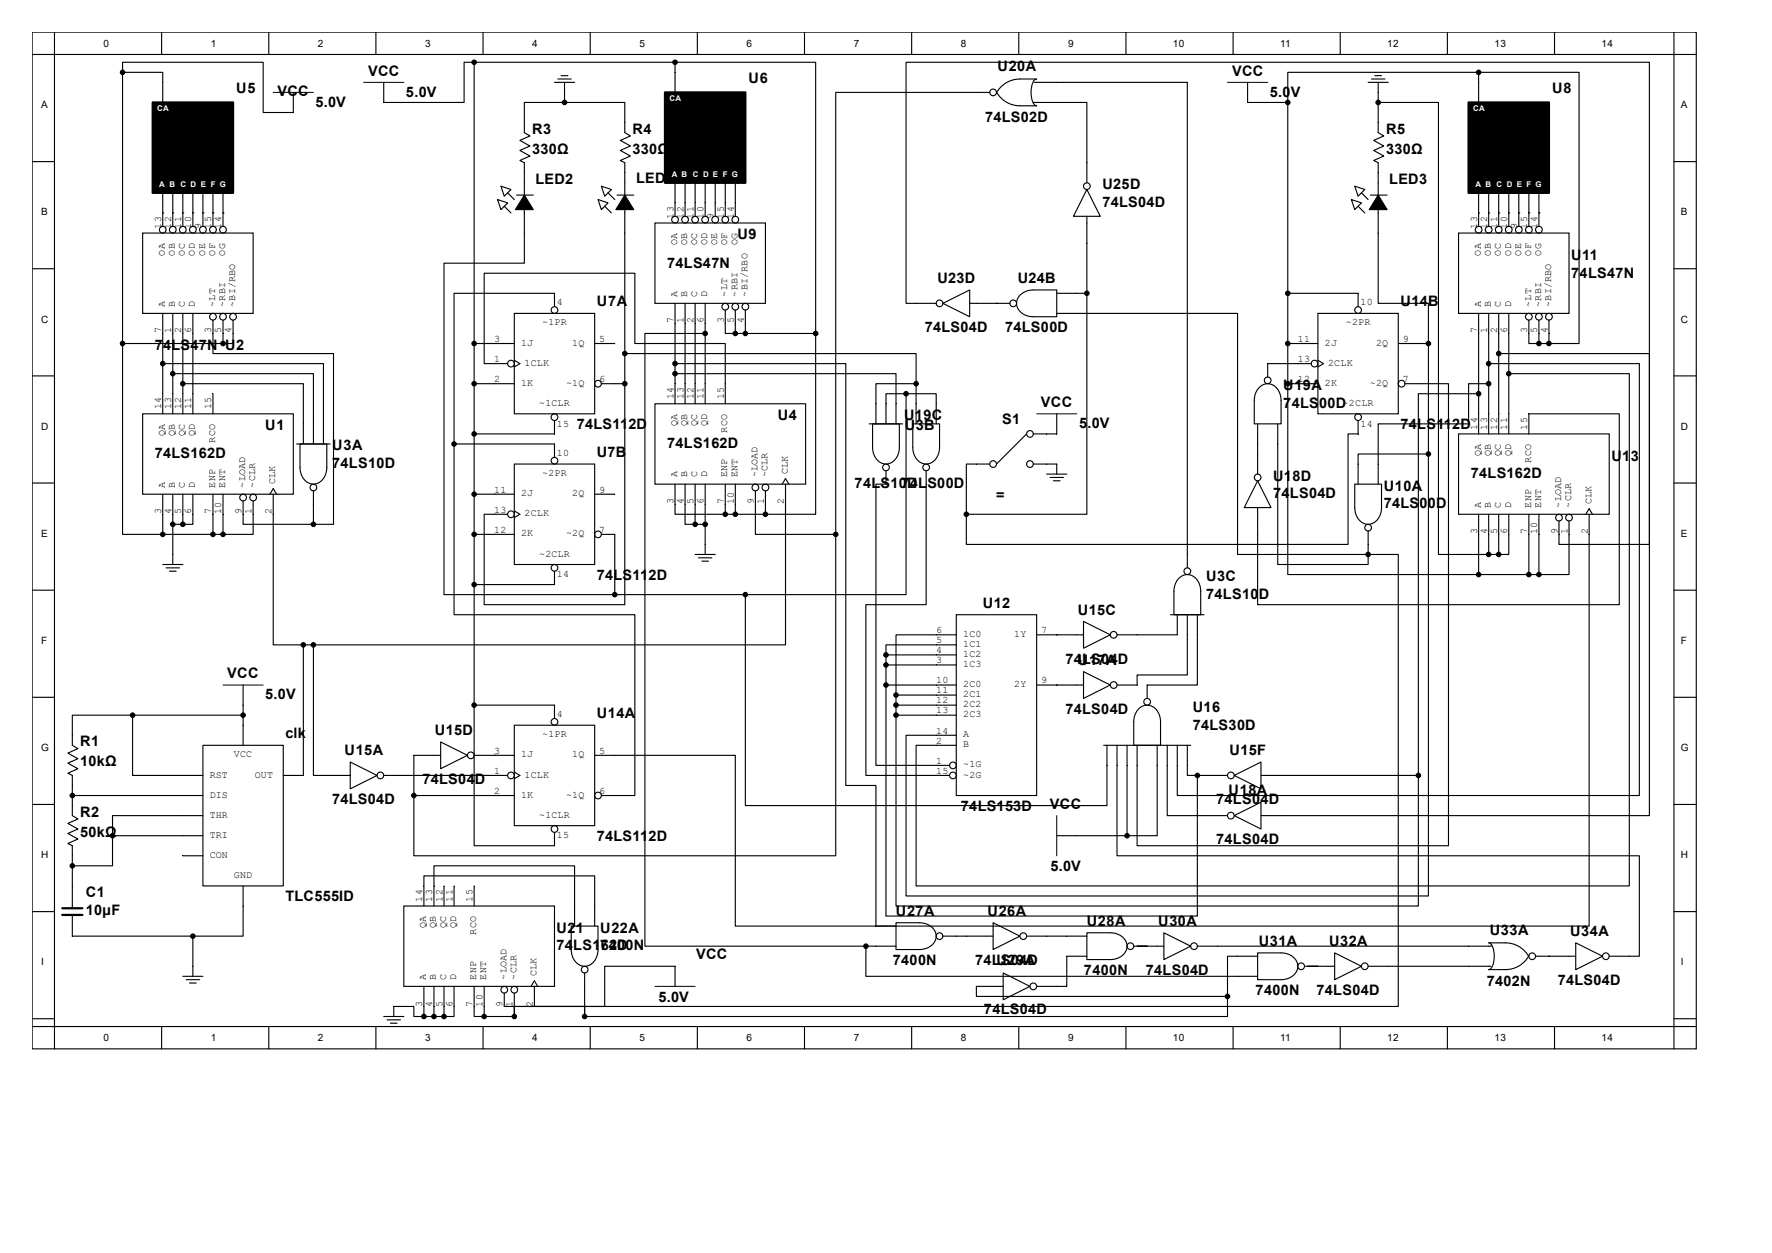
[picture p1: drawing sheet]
<svg xmlns="http://www.w3.org/2000/svg" width="420mm" height="297mm" viewBox="0 0 420 297" stroke-linecap="round" stroke-linejoin="round" font-family="sans-serif">
<g fill="none" stroke="#000" stroke-width=".26">
<path d="M7.6 7.6h394.4v241h-394.4zM7.6 12.9h394.4M12.9 7.6v241M29 17.1v-2.3h33.4v11.9h7.1v-4.8M29 17.1h9.6v7.2M29 17.1v64.3M38.3 7.6v5.3M63.7 7.6v5.3M89.1 7.6v5.3M112.4 14.8h-2.4v9.5h-19.1v-4.8M112.4 14.8v152.3M112.4 14.8h47.6"/>
<path d="M114.5 7.6v5.3M131.4 19.5h4.8M132.2 18.7h3.2M133 17.9h1.6M133.8 19.5v4.8M139.9 7.6v5.3M160 14.8h33.3v64.2M160 14.8v7.1M165.3 7.6v5.3M190.7 7.6v5.3M216.1 7.6v5.3M241.5 7.6v5.3"/>
<path d="M245.2 19.5h36.2v115.1M266.9 7.6v5.3M292.3 7.6v5.3M295.7 19.5v4.8h9.5M317.7 7.6v5.3M324.3 19.5h4.7M325.1 18.7h3.1M325.9 17.9h1.5M326.6 19.5v11.9l1.4 .8-2.4 1.1 2.4 1.3-2.4 1.1 2.4 1.3-2.4 1 1 .6v33.3h12v9.5M343 7.6v5.3M350.5 17.1h23.8v64.3h-7.2M350.5 17.1h-45.3v7.2"/>
<path d="M350.5 17.1v7.2M368.4 7.6v5.3M396.7 7.6v241M7.6 38.3h5.3M133.8 24.3h-9.5v7.1l1.3 .8-2.4 1.1 2.4 1.3-2.4 1.1 2.4 1.3-2.4 1 1.1 .6v23.8h-19.1v78.6h40.5M133.8 24.3h14.3v7.1l1.3 .8-2.4 1.1 2.4 1.3-2.4 1.1 2.4 1.3-2.4 1 1.1 .6v52.4M234.6 21.9h-36.5v104.8M236.2 21.9a6.3 6.3 0 0 0 5.5 3.2h4a2.4 2.4 0 0 1-1.3-2.5l.1-2.1a2.05 2.05 0 0 1 1.2-1.8h-4a6.3 6.3 0 0 0-5.5 3.3M244.9 24.3h12.7v19M305.2 24.3v66.7M326.6 24.3h14.3v107.1h11.9M396.7 38.3h5.3"/>
<path d="M33.8 55.2h26.2v19.1h-26.2zM38.6 50.5h.1M38.6 45.7v8M41 50.5h.1M41 45.7v8M43.3 50.5h.1M43.3 45.7v8M45.7 50.5h.1M45.7 45.7v8M48.1 50.5h.1M48.1 45.7v8M50.5 50.5h.1"/>
<path d="M50.5 45.7v8M52.9 50.5h.1M52.9 45.7v8M117.9 47.3l2.4 .8-1.6 1.6zM118.7 44.1l2.4 .8-1.6 1.6zM119.5 48.9l1.6 1.6M120.3 45.7l1.6 1.6M122.4 46.2h4M141.7 47.3l2.4 .8-1.6 1.6zM142.5 44.1l2.4 .8-1.6 1.6zM143.3 48.9l1.6 1.6M144.1 45.7l1.6 1.6"/>
<path d="M146.2 46.2h4M155.2 52.9h26.2v19h-26.2zM160 43.3v8M162.4 43.3v8M164.8 43.3v8M167.1 43.3v8M169.5 43.3v8M171.9 43.3v8M174.3 43.3v8M257.6 44.9l3.2 6.4h-6.4zM257.6 51.3v18.2M320.3 47.3l2.4 .8-1.6 1.6z"/>
<path d="M321.1 44.1l2.4 .8-1.6 1.6zM321.9 48.9l1.6 1.6M322.7 45.7l1.6 1.6M324.8 46.2h4M345.7 55.2h26.2v19.1h-26.2zM350.5 50.5h.1M350.5 45.7v8M352.8 50.5h.1M352.8 45.7v8M355.2 50.5h.1M355.2 45.7v8M357.6 50.5h.1"/>
<path d="M357.6 45.7v8M360 50.5h.1M360 45.7v8M362.4 50.5h.1M362.4 45.7v8M364.7 50.5h.1M364.7 45.7v8M7.6 63.7h5.3M38.6 74.3v23.8M41 74.3v23.8M43.3 74.3v23.8M45.7 74.3v23.8"/>
<path d="M50.5 75.9v7.9h28.5v40.5h-4.7M52.9 75.9v5.5M55.2 75.9v5.5h-2.3M121.9 74.3h19v23.8h-19zM131.4 72.7v-3.2h-23.8v35.7M160 71.9v23.8M162.4 71.9v23.8M164.8 71.9v23.8M167.1 79h-14.3v145.3h52.4M167.1 71.9v23.8M171.9 73.5v5.5h2.4M174.3 73.5v5.5"/>
<path d="M174.3 79h19M176.7 73.5v5.5M193.3 79v42.9h-11.9M221.9 71.9h-7.2v-57.1h176.2v114.2h-21.4v-5.5M223.5 71.9l6.3-3.2v6.4zM229.8 71.9h9.6M236.2 71.9h.1M241.6 70.1a4.2 4.2 0 0 1 3.3-1.4h5.6v6.4h-5.6a3.5 3.5 0 0 1-3.9-3.8zM250.5 74.3h42.8v57.1h31M250.5 69.5h7.1M257.6 69.5v52.4h-28.6M305.2 69.5h16.7v3.2"/>
<path d="M312.4 74.3h19v23.8h-19zM350.5 74.3v28.6M352.8 74.3v28.6M355.2 74.3v28.6M357.6 74.3v28.6M362.4 75.9v5.5h2.3M364.7 75.9v5.5M367.1 75.9v5.5M396.7 63.7h5.3M7.6 89.1h5.3M29 81.4v45.3h9.6M29 81.4h23.9"/>
<path d="M33.8 98.1h35.7v19h-35.7zM38.6 86.2h38.1v19M41 88.6h33.3v16.6M43.3 91h28.6v14.2M50.5 93.3v4.8M112.4 81.4h9.5M112.4 91h9.5M120.3 86.2h-5.5v-21.4h35.7v16.6h21.4v14.3M121.9 85.4l1.3 .8-1.3 .8M131.4 99.7v3.2h-19M140.9 81.4h4.8M142.5 91h5.6"/>
<path d="M148.1 91v52.3h-33.3v-21.4h5.5M148.1 83.8h69v7.2M155.2 95.7h35.7v19.1h-35.7zM160 88.6h52.4v11.9M160 86.2h40.5v100h7.1v33.3h4.8M214.7 93.3h7.2v7.2M214.7 93.3h-4.7v7.2M214.7 93.3v47.7h-38M217.1 91h-9.5v9.5M217.1 91v9.5M250.5 98.1v4.8h-5.6M298.7 91.6a2.91 2.91 0 0 1 4.7 1.8l.2 1.5v5.6h-6.3v-5.6a4.4 4.4 0 0 1 1.4-3.3z"/>
<path d="M305.2 91v45.2h45.3M305.2 81.4h7.2M305.2 91h7.2M310.8 86.2h-10.3v3.2M312.4 85.4l1.3 .8-1.3 .8M321.9 99.7v3.2h-2.4v26.1h-90.5v-7.1M331.4 81.4h7.2M333 91h10.3v109.5h-73.8v-23.8M338.6 81.4v26.2M350.5 93.3h-14.3v90.5M352.8 86.2h35.7v102.4h-109.5v-11.9M352.8 91h-4.7v9.5h-21.5v14.3"/>
<path d="M355.2 83.8h35.7v109.5h-92M357.6 88.6h28.6v121.4h-169.1v-33.3h9.6M364.7 81.4h2.4M396.7 89.1h5.3M7.6 114.5h5.3M38.6 117.1v9.6M41 117.1v16.7M43.3 117.1v7.2M45.7 117.1v7.2h-2.4M50.5 117.1v9.6M52.9 117.1v9.6M57.6 118.7v5.6h16.7"/>
<path d="M60 118.7v8h-7.1M64 117.1l.8-1.3 .8 1.3M64.8 117.1v35.8h7.1M70.3 105.2h8M71.1 105.2h6.4v5.6a3.5 3.5 0 0 1-3.9 3.9 3.8 3.8 0 0 1-2.5-3.9zM74.3 116.4v7.9M107.6 105.2v40.5h42.9v42.9h-8M107.6 105.2h23.8v3.2M112.4 117.1h9.5M121.9 110h19v23.8h-19zM140.9 117.1h4.8M160 114.8v7.1h11.9"/>
<path d="M162.4 114.8v9.5h2.4M164.8 114.8v9.5M167.1 114.8v16.6M171.9 114.8v7.1M174.3 114.8v7.1M179 116.4v10.3h19.1M181.4 116.4v5.5M185.4 114.8l.8-1.4 .8 1.4M186.2 114.8v38.1h-111.9M206 100.5h8M206.8 100.5h6.4v5.5a3.5 3.5 0 0 1-3.9 3.9 3.8 3.8 0 0 1-2.5-3.9zM210 111.6v3.2h-2.4v66.6h17.5"/>
<path d="M216.3 100.5h6.4v5.5a3.5 3.5 0 0 1-3.8 3.9 3.8 3.8 0 0 1-2.6-3.9zM219.5 111.6v31.7h-14.3v40.5h19.9M234.6 110h-5.6v11.9M243.3 102.9l-7.1 7.1M244.9 110h5.6v2.4M248.1 112.4h4.7M248.9 113.2h3.2M249.7 114h1.6M298.1 114l3.2 6.3h-6.4zM298.1 100.5v11.9M302.8 100.5v33.3h21.5v-2.4M321.1 114.8h6.3v5.5a3.5 3.5 0 0 1-3.8 3.9 3.8 3.8 0 0 1-2.5-3.9z"/>
<path d="M338.6 107.6h-16.7v7.2M338.6 107.6v104.8h-123.9v-38.1h12M345.7 102.9h35.7v19h-35.7zM362.4 102.9v-4.8h21.4v45.2h-85.7v-23M396.7 114.5h5.3M7.6 139.9h5.3M38.6 126.7h14.3M38.6 133.8h4.7M39.4 134.6h3.1M40.2 135.4h1.5M41 124.3h2.3M112.4 126.7h9.5"/>
<path d="M121.9 121.1l1.3 .8-1.3 .8M131.4 135.4v3.2h-19M142.5 126.7h3.2v14.3M164.8 131.4h4.7M164.8 124.3h2.3M165.5 132.2h3.2M166.3 133h1.6M171.9 121.9h9.5M198.1 126.7v76.2h-100v-14.3M279.6 136.9a2.91 2.91 0 0 1 4.7 1.7l.3 1.6v5.5h-6.4v-5.5a4.4 4.4 0 0 1 1.4-3.3zM324.3 131.4h7.1v107.2h-204.7v-4.8M324.3 125.9v5.5"/>
<path d="M350.5 121.9v14.3M350.5 136.2h14.2M352.8 131.4h2.4M352.8 121.9v9.5M355.2 121.9v9.5M357.6 121.9v9.5h-2.4M362.4 121.9v14.3M364.7 121.9v14.3M371.9 123.5v12.7h-7.2M375.9 121.9l.7-1.3 .8 1.3M376.6 121.9v97.6h-202.3v-40.5h-33.4M396.7 139.9h5.3"/>
<path d="M71.9 152.9v30.9h-4.8M71.9 152.9h2.4M74.3 152.9v30.9h8.7M145.7 141h31M176.7 141v50h85.7v-14.3M210 155.2h16.7M210 157.6h16.7M210 155.2v7.2M226.7 145.7h19v42.9h-19zM226.7 150.5h-14.3v14.3M226.7 152.9h-16.7v2.3M245.7 150.5h11.1"/>
<path d="M250.5 150.5h.1M256.8 147.3l6.4 3.2-6.4 3.2zM256.8 159.2l6.4 3.2-6.4 3.2zM277.4 145.7h8M279 145.7v4.8h-14.3M281.4 145.7v14.3h-11.9v2.4h-4.8M283.8 145.7v16.7h-11.9v3.2M7.6 165.3h5.3M31.4 169.5h-14.3v7.2l1.4 .8-2.4 1 2.4 1.3-2.4 1.1 2.4 1.3-2.4 1.1 1 .5v9.5l1.4 .8-2.4 1.1 2.4 1.3-2.4 1.1 2.4 1.3-2.4 1 1 .6v14.8M31.4 169.5v14.3h16.7M31.4 169.5h26.2M48.1 176.7h19v33.3h-19z"/>
<path d="M57.6 162.4v14.3M104.4 175.9l6.4 3.1-6.4 3.2zM104.4 179h-6.3v9.6M112.4 167.1v33.4h19v-3.2M112.4 167.1h19v3.2M112.4 179h9.5M117.1 179h.1M121.9 171.9h19v23.8h-19zM210 162.4v54.7h73.8v-33.3M210 162.4h16.7M212.4 169.5v45.3h123.8v-31M212.4 164.8h14.3"/>
<path d="M212.4 167.1h14.3M212.4 169.5h14.3M212.4 164.8v4.7M245.7 162.4h11.1M250.5 162.4h.1M261.6 176.7h20.6M264.7 176.7v26.2h123.8v23.8h-7.1M267.1 176.7v21.4M270.1 167.8a2.91 2.91 0 0 1 4.7 1.8l.3 1.5v5.6h-6.4v-5.6a4.4 4.4 0 0 1 1.4-3.3zM274.3 176.7v21.4h-7.2M276.7 176.7v16.6h14.2M281.4 176.7v7.1h2.4"/>
<path d="M396.7 165.3h5.3M7.6 190.7h5.3M17.1 188.6h31M26.7 198.1v7.1h-9.6M26.7 198.1h21.4M48.1 193.3h-21.4v4.8M83 180.6l6.4 3.2-6.4 3.2zM90.9 183.8h29.4M98.1 188.6h23.8M121.9 183l1.3 .8-1.3 .8M250.5 198.1h16.6M283.8 183.8h7.1"/>
<path d="M292.5 183.8l6.4-3.2v6.4zM292.5 193.3l6.4-3.1v6.3zM298.9 183.8h37.3M396.7 190.7h5.3M7.6 216.1h5.3M17.1 216.9v5h28.6M43.3 202.9h4.8M57.6 210v11.9h-11.9M95.7 214.8h35.7v19h-35.7zM100.5 214.8v-7.2h40.4v11.9M102.9 214.8v-9.6h33.3v14.3M105.2 210v4.8"/>
<path d="M107.6 210v4.8M112.4 210v4.8M135.4 219.5h6.3v5.6a3.5 3.5 0 0 1-3.8 3.9 3.8 3.8 0 0 1-2.5-3.9zM212.4 218.7h5.5a3.5 3.5 0 0 1 3.9 3.8 3.8 3.8 0 0 1-3.9 2.6h-5.5zM235.4 218.7l6.3 3.2-6.3 3.2zM396.7 216.1h5.3M43.3 231.4h4.8M44.1 232.2h3.2M44.9 233h1.6M45.7 221.9v9.5M100.5 233.8v7.2M102.9 233.8v7.2"/>
<path d="M105.2 233.8v7.2M107.6 233.8v7.2h-2.4M112.4 233.8v7.2h2.4M114.8 233.8v7.2M119.5 235.4v3.2h19.1v2.4M121.9 235.4v5.6M125.9 233.8l.8-1.3 .8 1.3M138.6 230.6v10.4M160 233.8v-4.8h-16.7v9.6h-21.4v2.4M205.2 224.3v7.1h92.9M205.2 224.3h7.2M223.5 221.9h11.9"/>
<path d="M237.8 230.6l6.3 3.2-6.3 3.2zM237.8 233.8h-6.4v2.4h59.5M243.3 221.9h14.3M257.6 221.1h5.6a3.5 3.5 0 0 1 3.8 3.8 3.8 3.8 0 0 1-3.8 2.6h-5.6zM257.6 226.7h-4.8v7.1h-7.1M268.7 224.3h7.2M275.9 221.1l6.3 3.2-6.3 3.2zM283.8 224.3h69.8M290.9 236.2v4.8h-152.3M298.1 225.9h5.5a3.5 3.5 0 0 1 3.9 3.8 3.8 3.8 0 0 1-3.9 2.5h-5.5zM298.1 226.7h-7.2v9.5M309.2 229h7.1"/>
<path d="M316.3 225.9l6.4 3.1-6.4 3.2zM324.3 229h29.1M362.4 226.6a6.4 6.4 0 0 1-5.6 3.2h-4a2.4 2.4 0 0 0 1.3-2.4l-.1-2.1a2.05 2.05 0 0 0-1.2-1.8 12.9 12.9 0 0 1 6.5 .5 6.3 6.3 0 0 1 3 2.7M363.9 226.7h9.6M367.1 226.7h.1M373.5 223.5l6.3 3.2-6.3 3.1zM7.6 241.5h5.3M7.6 243.3h394.4M38.3 243.3v5.3M63.7 243.3v5.3M89.1 243.3v5.3M90.9 241h4.8"/>
<path d="M91.7 241.7h3.2M92.5 242.5h1.6M93.3 241v-2.4h4.8v2.4h2.4M100.5 241h4.7M114.5 243.3v5.3M114.8 241h7.1M139.9 243.3v5.3M165.3 243.3v5.3M190.7 243.3v5.3M216.1 243.3v5.3M241.5 243.3v5.3M266.9 243.3v5.3"/>
<path d="M292.3 243.3v5.3M317.7 243.3v5.3M343 243.3v5.3M368.4 243.3v5.3M396.7 241.5h5.3"/>
<circle cx="235.4" cy="21.9" r=".79"/>
<circle cx="38.6" cy="54.4" r=".79"/>
<circle cx="41" cy="54.4" r=".79"/>
<circle cx="43.3" cy="54.4" r=".79"/>
<circle cx="45.7" cy="54.4" r=".79"/>
<circle cx="48.1" cy="54.4" r=".79"/>
<circle cx="50.5" cy="54.4" r=".79"/>
<circle cx="52.9" cy="54.4" r=".79"/>
<circle cx="160" cy="52.1" r=".79"/>
<circle cx="162.4" cy="52.1" r=".79"/>
<circle cx="164.8" cy="52.1" r=".79"/>
<circle cx="167.1" cy="52.1" r=".79"/>
<circle cx="169.5" cy="52.1" r=".79"/>
<circle cx="171.9" cy="52.1" r=".79"/>
<circle cx="174.3" cy="52.1" r=".79"/>
<circle cx="257.6" cy="44.1" r=".79"/>
<circle cx="350.5" cy="54.4" r=".79"/>
<circle cx="352.8" cy="54.4" r=".79"/>
<circle cx="355.2" cy="54.4" r=".79"/>
<circle cx="357.6" cy="54.4" r=".79"/>
<circle cx="360" cy="54.4" r=".79"/>
<circle cx="362.4" cy="54.4" r=".79"/>
<circle cx="364.7" cy="54.4" r=".79"/>
<circle cx="50.5" cy="75.1" r=".79"/>
<circle cx="52.9" cy="75.1" r=".79"/>
<circle cx="55.2" cy="75.1" r=".79"/>
<circle cx="131.4" cy="73.5" r=".79"/>
<circle cx="171.9" cy="72.7" r=".79"/>
<circle cx="174.3" cy="72.7" r=".79"/>
<circle cx="176.7" cy="72.7" r=".79"/>
<circle cx="222.7" cy="71.9" r=".79"/>
<circle cx="240.1" cy="71.9" r=".79"/>
<circle cx="321.9" cy="73.5" r=".79"/>
<circle cx="362.4" cy="75.1" r=".79"/>
<circle cx="364.7" cy="75.1" r=".79"/>
<circle cx="367.1" cy="75.1" r=".79"/>
<circle cx="121.1" cy="86.2" r=".79"/>
<circle cx="131.4" cy="98.9" r=".79"/>
<circle cx="141.7" cy="91" r=".79"/>
<circle cx="300.5" cy="90.2" r=".79"/>
<circle cx="311.6" cy="86.2" r=".79"/>
<circle cx="321.9" cy="98.9" r=".79"/>
<circle cx="332.2" cy="91" r=".79"/>
<circle cx="57.6" cy="117.9" r=".79"/>
<circle cx="60" cy="117.9" r=".79"/>
<circle cx="74.3" cy="115.6" r=".79"/>
<circle cx="131.4" cy="109.2" r=".79"/>
<circle cx="179" cy="115.6" r=".79"/>
<circle cx="181.4" cy="115.6" r=".79"/>
<circle cx="210" cy="110.8" r=".79"/>
<circle cx="219.5" cy="110.8" r=".79"/>
<circle cx="235.4" cy="110" r=".79"/>
<circle cx="244.1" cy="110" r=".79"/>
<circle cx="244.1" cy="102.9" r=".79"/>
<circle cx="298.1" cy="113.2" r=".79"/>
<circle cx="121.1" cy="121.9" r=".79"/>
<circle cx="131.4" cy="134.6" r=".79"/>
<circle cx="141.7" cy="126.7" r=".79"/>
<circle cx="281.4" cy="135.4" r=".79"/>
<circle cx="324.3" cy="125.1" r=".79"/>
<circle cx="369.5" cy="122.7" r=".79"/>
<circle cx="371.9" cy="122.7" r=".79"/>
<circle cx="264" cy="150.5" r=".79"/>
<circle cx="111.6" cy="179" r=".79"/>
<circle cx="131.4" cy="171.1" r=".79"/>
<circle cx="264" cy="162.4" r=".79"/>
<circle cx="271.9" cy="166.3" r=".79"/>
<circle cx="90.2" cy="183.8" r=".79"/>
<circle cx="121.1" cy="183.8" r=".79"/>
<circle cx="131.4" cy="196.5" r=".79"/>
<circle cx="141.7" cy="188.6" r=".79"/>
<circle cx="225.9" cy="181.4" r=".79"/>
<circle cx="225.9" cy="183.8" r=".79"/>
<circle cx="291.7" cy="183.8" r=".79"/>
<circle cx="291.7" cy="193.3" r=".79"/>
<circle cx="119.5" cy="234.6" r=".79"/>
<circle cx="121.9" cy="234.6" r=".79"/>
<circle cx="138.6" cy="229.8" r=".79"/>
<circle cx="222.7" cy="221.9" r=".79"/>
<circle cx="242.5" cy="221.9" r=".79"/>
<circle cx="244.9" cy="233.8" r=".79"/>
<circle cx="267.9" cy="224.3" r=".79"/>
<circle cx="283" cy="224.3" r=".79"/>
<circle cx="308.4" cy="229" r=".79"/>
<circle cx="323.5" cy="229" r=".79"/>
<circle cx="363.2" cy="226.7" r=".79"/>
<circle cx="380.6" cy="226.7" r=".79"/>
</g>
<path d="M86.2 19.5h9.5M290.9 19.5h9.6M64.8 21.9h9.5M245.7 98.1h9.5M52.9 162.4h9.5M250.5 193.3v9.6M155.2 233.8h9.6" fill="none" stroke="#000" stroke-width=".24"/>
<g fill="#000" stroke="#000" stroke-width=".26">
<path d="M124.3 46.2l2.1 3.5h-4.2zM148.1 46.2l2.1 3.5h-4.2zM326.6 46.2l2.2 3.5h-4.3z"/>
<circle cx="29" cy="17.1" r=".53"/>
<circle cx="112.4" cy="14.8" r=".53"/>
<circle cx="160" cy="14.8" r=".53"/>
<circle cx="350.5" cy="17.1" r=".53"/>
<circle cx="133.8" cy="24.3" r=".53"/>
<circle cx="305.2" cy="24.3" r=".53"/>
<circle cx="326.6" cy="24.3" r=".53"/>
<circle cx="167.1" cy="79" r=".53"/>
<circle cx="174.3" cy="79" r=".53"/>
<circle cx="176.7" cy="79" r=".53"/>
<circle cx="193.3" cy="79" r=".53"/>
<circle cx="257.6" cy="69.5" r=".53"/>
<circle cx="305.2" cy="69.5" r=".53"/>
<circle cx="29" cy="81.4" r=".53"/>
<circle cx="38.6" cy="86.2" r=".53"/>
<circle cx="41" cy="88.6" r=".53"/>
<circle cx="43.3" cy="91" r=".53"/>
<circle cx="52.9" cy="81.4" r=".53"/>
<circle cx="112.4" cy="91" r=".53"/>
<circle cx="112.4" cy="81.4" r=".53"/>
<circle cx="148.1" cy="83.8" r=".53"/>
<circle cx="148.1" cy="91" r=".53"/>
<circle cx="160" cy="88.6" r=".53"/>
<circle cx="160" cy="86.2" r=".53"/>
<circle cx="214.7" cy="93.3" r=".53"/>
<circle cx="217.1" cy="91" r=".53"/>
<circle cx="305.2" cy="81.4" r=".53"/>
<circle cx="305.2" cy="91" r=".53"/>
<circle cx="338.6" cy="81.4" r=".53"/>
<circle cx="350.5" cy="93.3" r=".53"/>
<circle cx="352.8" cy="86.2" r=".53"/>
<circle cx="352.8" cy="91" r=".53"/>
<circle cx="355.2" cy="83.8" r=".53"/>
<circle cx="357.6" cy="88.6" r=".53"/>
<circle cx="364.7" cy="81.4" r=".53"/>
<circle cx="367.1" cy="81.4" r=".53"/>
<circle cx="107.6" cy="105.2" r=".53"/>
<circle cx="112.4" cy="117.1" r=".53"/>
<circle cx="112.4" cy="102.9" r=".53"/>
<circle cx="338.6" cy="107.6" r=".53"/>
<circle cx="38.6" cy="126.7" r=".53"/>
<circle cx="41" cy="124.3" r=".53"/>
<circle cx="43.3" cy="124.3" r=".53"/>
<circle cx="50.5" cy="126.7" r=".53"/>
<circle cx="52.9" cy="126.7" r=".53"/>
<circle cx="74.3" cy="124.3" r=".53"/>
<circle cx="112.4" cy="126.7" r=".53"/>
<circle cx="112.4" cy="138.6" r=".53"/>
<circle cx="164.8" cy="124.3" r=".53"/>
<circle cx="167.1" cy="124.3" r=".53"/>
<circle cx="171.9" cy="121.9" r=".53"/>
<circle cx="174.3" cy="121.9" r=".53"/>
<circle cx="181.4" cy="121.9" r=".53"/>
<circle cx="198.1" cy="126.7" r=".53"/>
<circle cx="229" cy="121.9" r=".53"/>
<circle cx="324.3" cy="131.4" r=".53"/>
<circle cx="350.5" cy="136.2" r=".53"/>
<circle cx="352.8" cy="131.4" r=".53"/>
<circle cx="355.2" cy="131.4" r=".53"/>
<circle cx="362.4" cy="136.2" r=".53"/>
<circle cx="364.7" cy="136.2" r=".53"/>
<circle cx="71.9" cy="152.9" r=".53"/>
<circle cx="74.3" cy="152.9" r=".53"/>
<circle cx="145.7" cy="141" r=".53"/>
<circle cx="176.7" cy="141" r=".53"/>
<circle cx="210" cy="155.2" r=".53"/>
<circle cx="210" cy="157.6" r=".53"/>
<circle cx="31.4" cy="169.5" r=".53"/>
<circle cx="57.6" cy="169.5" r=".53"/>
<circle cx="112.4" cy="167.1" r=".53"/>
<circle cx="210" cy="162.4" r=".53"/>
<circle cx="212.4" cy="164.8" r=".53"/>
<circle cx="212.4" cy="167.1" r=".53"/>
<circle cx="212.4" cy="169.5" r=".53"/>
<circle cx="17.1" cy="188.6" r=".53"/>
<circle cx="26.7" cy="198.1" r=".53"/>
<circle cx="98.1" cy="188.6" r=".53"/>
<circle cx="267.1" cy="198.1" r=".53"/>
<circle cx="283.8" cy="183.8" r=".53"/>
<circle cx="336.2" cy="183.8" r=".53"/>
<circle cx="17.1" cy="205.2" r=".53"/>
<circle cx="45.7" cy="221.9" r=".53"/>
<circle cx="205.2" cy="224.3" r=".53"/>
<circle cx="290.9" cy="236.2" r=".53"/>
<circle cx="100.5" cy="241" r=".53"/>
<circle cx="102.9" cy="241" r=".53"/>
<circle cx="105.2" cy="241" r=".53"/>
<circle cx="114.8" cy="241" r=".53"/>
<circle cx="121.9" cy="241" r=".53"/>
<circle cx="138.6" cy="241" r=".53"/>
</g>
<path d="M14.8 215.3h4.7M14.8 216.9h4.7" fill="none" stroke="#000" stroke-width=".53"/>
<g fill="#000" stroke="#000" stroke-width=".53">
<path d="M36.2 24.3h19v21.4h-19z" fill-rule="evenodd"/>
<path d="M157.6 21.9h19.1v21.4h-19.1z" fill-rule="evenodd"/>
<path d="M348.1 24.3h19v21.4h-19z" fill-rule="evenodd"/>
</g>
<g font-size="3.4">
<text x="87.2" y="17.9">VCC</text>
<text x="236.4" y="16.8">U20A</text>
<text x="292" y="17.9">VCC</text>
<text x="56" y="22.1">U5</text>
<text x="65.7" y="22.6">VCC</text>
<text x="96.2" y="22.9">5.0V</text>
<text x="177.4" y="19.7">U6</text>
<text x="301" y="22.9">5.0V</text>
<text x="367.9" y="22.1">U8</text>
<text x="74.8" y="25.3">5.0V</text>
<text x="233.5" y="29">74LS02D</text>
<text x="126.1" y="31.7">R3</text>
<text x="149.9" y="31.7">R4</text>
<text x="328.5" y="31.7">R5</text>
<text x="126.1" y="36.4">330Ω</text>
<text x="149.9" y="36.4">330Ω</text>
<text x="328.5" y="36.4">330Ω</text>
<text x="126.9" y="43.6">LED2</text>
<text x="150.7" y="43.3">LED1</text>
<text x="261.3" y="44.9">U25D</text>
<text x="329.3" y="43.6">LED3</text>
<text x="261.3" y="49.1">74LS04D</text>
<text x="174.8" y="56.8">U9</text>
<text x="158.1" y="63.4">74LS47N</text>
<text x="372.4" y="61.6">U11</text>
<text x="372.4" y="65.8">74LS47N</text>
<text x="222.2" y="67.1">U23D</text>
<text x="241.2" y="67.1">U24B</text>
<text x="141.4" y="72.6">U7A</text>
<text x="331.9" y="72.6">U14B</text>
<text x="36.7" y="83">74LS47N U2</text>
<text x="219.2" y="78.7">74LS04D</text>
<text x="238.3" y="78.7">74LS00D</text>
<text x="304.2" y="92.5">U19A</text>
<text x="136.7" y="101.8">74LS112D</text>
<text x="184.3" y="99.7">U4</text>
<text x="214.3" y="99.7">U19C</text>
<text x="237.5" y="100.4">S1</text>
<text x="246.7" y="96.5">VCC</text>
<text x="255.8" y="101.5">5.0V</text>
<text x="304.2" y="96.7">74LS00D</text>
<text x="331.9" y="101.8">74LS112D</text>
<text x="62.9" y="102">U1</text>
<text x="78.7" y="106.8">U3A</text>
<text x="158.1" y="106.3">74LS162D</text>
<text x="214.5" y="102">U3B</text>
<text x="36.7" y="108.6">74LS162D</text>
<text x="78.7" y="111">74LS10D</text>
<text x="141.4" y="108.4">U7B</text>
<text x="301.8" y="113.9">U18D</text>
<text x="348.6" y="113.4">74LS162D</text>
<text x="381.9" y="109.2">U13</text>
<text x="202.6" y="115.8">74LS10D</text>
<text x="213.7" y="115.8">74LS00D</text>
<text x="236.1" y="118.4">=</text>
<text x="301.8" y="118.2">74LS04D</text>
<text x="328" y="116.3">U10A</text>
<text x="328" y="120.5">74LS00D</text>
<text x="141.4" y="137.5">74LS112D</text>
<text x="285.9" y="137.8">U3C</text>
<text x="285.9" y="142">74LS10D</text>
<text x="233" y="144.1">U12</text>
<text x="255.5" y="145.7">U15C</text>
<text x="53.8" y="160.7">VCC</text>
<text x="252.5" y="157.3">74LS04D</text>
<text x="255.5" y="157.6">U17A</text>
<text x="62.9" y="165.8">5.0V</text>
<text x="141.4" y="170.3">U14A</text>
<text x="252.5" y="169.2">74LS04D</text>
<text x="282.7" y="168.7">U16</text>
<text x="282.7" y="172.9">74LS30D</text>
<text x="19" y="176.9">R1</text>
<text x="67.6" y="175">clk</text>
<text x="81.7" y="179">U15A</text>
<text x="103.1" y="174.2">U15D</text>
<text x="291.4" y="179">U15F</text>
<text x="19" y="181.7">10kΩ</text>
<text x="100.1" y="185.9">74LS04D</text>
<text x="78.7" y="190.6">74LS04D</text>
<text x="248.8" y="191.7">VCC</text>
<text x="288.2" y="190.6">74LS04D</text>
<text x="291.2" y="188.5">U18A</text>
<text x="19" y="193.5">R2</text>
<text x="227.8" y="192.2">74LS153D</text>
<text x="19" y="198.3">50kΩ</text>
<text x="141.4" y="199.4">74LS112D</text>
<text x="288.2" y="200.2">74LS04D</text>
<text x="249" y="206.5">5.0V</text>
<text x="20.3" y="212.6">C1</text>
<text x="67.6" y="213.7">TLC555ID</text>
<text x="20.3" y="216.8">10µF</text>
<text x="131.9" y="221.1">U21</text>
<text x="142.3" y="221.1">U22A</text>
<text x="212.3" y="217.1">U27A</text>
<text x="234.1" y="217.1">U26A</text>
<text x="257.6" y="219.5">U28A</text>
<text x="274.5" y="219.5">U30A</text>
<text x="353.1" y="221.6">U33A</text>
<text x="372.2" y="221.9">U34A</text>
<text x="131.9" y="225.3">74LS162D</text>
<text x="142.3" y="225.3">7400N</text>
<text x="165" y="227.4">VCC</text>
<text x="298.3" y="224.2">U31A</text>
<text x="315" y="224.2">U32A</text>
<text x="211.6" y="228.7">7400N</text>
<text x="231.1" y="228.7">74LS04D</text>
<text x="236.2" y="228.7">U29A</text>
<text x="256.9" y="231.1">7400N</text>
<text x="271.6" y="231.1">74LS04D</text>
<text x="352.4" y="233.8">7402N</text>
<text x="369.2" y="233.5">74LS04D</text>
<text x="156.1" y="237.5">5.0V</text>
<text x="297.6" y="235.9">7400N</text>
<text x="312" y="235.9">74LS04D</text>
<text x="233.2" y="240.4">74LS04D</text>
</g>
<g font-size="2.4">
<text x="24.6" y="11.1">0</text>
<text x="50" y="11.1">1</text>
<text x="75.4" y="11.1">2</text>
<text x="100.8" y="11.1">3</text>
<text x="126.2" y="11.1">4</text>
<text x="151.6" y="11.1">5</text>
<text x="177" y="11.1">6</text>
<text x="202.4" y="11.1">7</text>
<text x="227.8" y="11.1">8</text>
<text x="253.2" y="11.1">9</text>
<text x="278" y="11.1">10</text>
<text x="303.4" y="11.1">11</text>
<text x="328.8" y="11.1">12</text>
<text x="354.2" y="11.1">13</text>
<text x="379.6" y="11.1">14</text>
<text x="9.7" y="25.7">A</text>
<text x="398.4" y="25.7">A</text>
<text x="9.7" y="51.1">B</text>
<text x="159.6" y="51.8" transform="rotate(-90 159.6 51.8)">13</text>
<text x="162" y="51.8" transform="rotate(-90 162 51.8)">12</text>
<text x="164.4" y="51.8" transform="rotate(-90 164.4 51.8)">11</text>
<text x="166.8" y="51.8" transform="rotate(-90 166.8 51.8)">10</text>
<text x="169.1" y="51.8" transform="rotate(-90 169.1 51.8)">9</text>
<text x="171.5" y="51.8" transform="rotate(-90 171.5 51.8)">15</text>
<text x="173.9" y="51.8" transform="rotate(-90 173.9 51.8)">14</text>
<text x="398.4" y="51.1">B</text>
<text x="38.2" y="54.2" transform="rotate(-90 38.2 54.2)">13</text>
<text x="40.6" y="54.2" transform="rotate(-90 40.6 54.2)">12</text>
<text x="42.9" y="54.2" transform="rotate(-90 42.9 54.2)">11</text>
<text x="45.3" y="54.2" transform="rotate(-90 45.3 54.2)">10</text>
<text x="47.7" y="54.2" transform="rotate(-90 47.7 54.2)">9</text>
<text x="50.1" y="54.2" transform="rotate(-90 50.1 54.2)">15</text>
<text x="52.5" y="54.2" transform="rotate(-90 52.5 54.2)">14</text>
<text x="160.5" y="58.2" transform="rotate(-90 160.5 58.2)">OA</text>
<text x="162.9" y="58.2" transform="rotate(-90 162.9 58.2)">OB</text>
<text x="165.3" y="58.2" transform="rotate(-90 165.3 58.2)">OC</text>
<text x="167.6" y="58.2" transform="rotate(-90 167.6 58.2)">OD</text>
<text x="170" y="58.2" transform="rotate(-90 170 58.2)">OE</text>
<text x="172.4" y="58.2" transform="rotate(-90 172.4 58.2)">OF</text>
<text x="174.8" y="58.2" transform="rotate(-90 174.8 58.2)">OG</text>
<text x="350.1" y="54.2" transform="rotate(-90 350.1 54.2)">13</text>
<text x="352.5" y="54.2" transform="rotate(-90 352.5 54.2)">12</text>
<text x="354.8" y="54.2" transform="rotate(-90 354.8 54.2)">11</text>
<text x="357.3" y="54.2" transform="rotate(-90 357.3 54.2)">10</text>
<text x="359.6" y="54.2" transform="rotate(-90 359.6 54.2)">9</text>
<text x="362" y="54.2" transform="rotate(-90 362 54.2)">15</text>
<text x="364.4" y="54.2" transform="rotate(-90 364.4 54.2)">14</text>
<text x="39.1" y="60.6" transform="rotate(-90 39.1 60.6)">OA</text>
<text x="41.4" y="60.6" transform="rotate(-90 41.4 60.6)">OB</text>
<text x="43.8" y="60.6" transform="rotate(-90 43.8 60.6)">OC</text>
<text x="46.2" y="60.6" transform="rotate(-90 46.2 60.6)">OD</text>
<text x="48.6" y="60.6" transform="rotate(-90 48.6 60.6)">OE</text>
<text x="51" y="60.6" transform="rotate(-90 51 60.6)">OF</text>
<text x="53.3" y="60.6" transform="rotate(-90 53.3 60.6)">OG</text>
<text x="351" y="60.6" transform="rotate(-90 351 60.6)">OA</text>
<text x="353.4" y="60.6" transform="rotate(-90 353.4 60.6)">OB</text>
<text x="355.7" y="60.6" transform="rotate(-90 355.7 60.6)">OC</text>
<text x="358.1" y="60.6" transform="rotate(-90 358.1 60.6)">OD</text>
<text x="360.5" y="60.6" transform="rotate(-90 360.5 60.6)">OE</text>
<text x="362.9" y="60.6" transform="rotate(-90 362.9 60.6)">OF</text>
<text x="365.3" y="60.6" transform="rotate(-90 365.3 60.6)">OG</text>
<text x="160.5" y="70.3" transform="rotate(-90 160.5 70.3)">A</text>
<text x="162.9" y="70.3" transform="rotate(-90 162.9 70.3)">B</text>
<text x="165.3" y="70.3" transform="rotate(-90 165.3 70.3)">C</text>
<text x="167.6" y="70.3" transform="rotate(-90 167.6 70.3)">D</text>
<text x="172.4" y="70.3" transform="rotate(-90 172.4 70.3)">~LT</text>
<text x="174.8" y="70.3" transform="rotate(-90 174.8 70.3)">~RBI</text>
<text x="177.2" y="70.3" transform="rotate(-90 177.2 70.3)">~BI/RBO</text>
<text x="9.7" y="76.5">C</text>
<text x="39.1" y="72.7" transform="rotate(-90 39.1 72.7)">A</text>
<text x="41.4" y="72.7" transform="rotate(-90 41.4 72.7)">B</text>
<text x="43.8" y="72.7" transform="rotate(-90 43.8 72.7)">C</text>
<text x="46.2" y="72.7" transform="rotate(-90 46.2 72.7)">D</text>
<text x="51" y="72.7" transform="rotate(-90 51 72.7)">~LT</text>
<text x="53.3" y="72.7" transform="rotate(-90 53.3 72.7)">~RBI</text>
<text x="55.7" y="72.7" transform="rotate(-90 55.7 72.7)">~BI/RBO</text>
<text x="128.5" y="77.1">~1PR</text>
<text x="132" y="72.3">4</text>
<text x="159.6" y="76.7" transform="rotate(-90 159.6 76.7)">7</text>
<text x="162" y="76.7" transform="rotate(-90 162 76.7)">1</text>
<text x="164.4" y="76.7" transform="rotate(-90 164.4 76.7)">2</text>
<text x="166.8" y="76.7" transform="rotate(-90 166.8 76.7)">6</text>
<text x="171.5" y="76.7" transform="rotate(-90 171.5 76.7)">3</text>
<text x="173.9" y="76.7" transform="rotate(-90 173.9 76.7)">5</text>
<text x="176.3" y="76.7" transform="rotate(-90 176.3 76.7)">4</text>
<text x="319" y="77.1">~2PR</text>
<text x="322.5" y="72.3">10</text>
<text x="351" y="72.7" transform="rotate(-90 351 72.7)">A</text>
<text x="353.4" y="72.7" transform="rotate(-90 353.4 72.7)">B</text>
<text x="355.7" y="72.7" transform="rotate(-90 355.7 72.7)">C</text>
<text x="358.1" y="72.7" transform="rotate(-90 358.1 72.7)">D</text>
<text x="362.9" y="72.7" transform="rotate(-90 362.9 72.7)">~LT</text>
<text x="365.3" y="72.7" transform="rotate(-90 365.3 72.7)">~RBI</text>
<text x="367.7" y="72.7" transform="rotate(-90 367.7 72.7)">~BI/RBO</text>
<text x="398.4" y="76.5">C</text>
<text x="38.2" y="79" transform="rotate(-90 38.2 79)">7</text>
<text x="40.6" y="79" transform="rotate(-90 40.6 79)">1</text>
<text x="42.9" y="79" transform="rotate(-90 42.9 79)">2</text>
<text x="45.3" y="79" transform="rotate(-90 45.3 79)">6</text>
<text x="50.1" y="79" transform="rotate(-90 50.1 79)">3</text>
<text x="52.5" y="79" transform="rotate(-90 52.5 79)">5</text>
<text x="54.8" y="79" transform="rotate(-90 54.8 79)">4</text>
<text x="117.1" y="81">3</text>
<text x="123.5" y="81.9">1J</text>
<text x="135.6" y="81.9">1Q</text>
<text x="142" y="81">5</text>
<text x="307.6" y="81">11</text>
<text x="314" y="81.9">2J</text>
<text x="326.1" y="81.9">2Q</text>
<text x="332.5" y="81">9</text>
<text x="350.1" y="79" transform="rotate(-90 350.1 79)">7</text>
<text x="352.5" y="79" transform="rotate(-90 352.5 79)">1</text>
<text x="354.8" y="79" transform="rotate(-90 354.8 79)">2</text>
<text x="357.3" y="79" transform="rotate(-90 357.3 79)">6</text>
<text x="362" y="79" transform="rotate(-90 362 79)">3</text>
<text x="364.4" y="79" transform="rotate(-90 364.4 79)">5</text>
<text x="366.8" y="79" transform="rotate(-90 366.8 79)">4</text>
<text x="117.1" y="85.8">1</text>
<text x="124.3" y="86.7">1CLK</text>
<text x="307.6" y="85.8">13</text>
<text x="314.8" y="86.7">2CLK</text>
<text x="117.1" y="90.6">2</text>
<text x="123.5" y="91.4">1K</text>
<text x="134.2" y="91.4">~1Q</text>
<text x="142" y="90.6">6</text>
<text x="159.6" y="94.7" transform="rotate(-90 159.6 94.7)">14</text>
<text x="162" y="94.7" transform="rotate(-90 162 94.7)">13</text>
<text x="164.4" y="94.7" transform="rotate(-90 164.4 94.7)">12</text>
<text x="166.8" y="94.7" transform="rotate(-90 166.8 94.7)">11</text>
<text x="171.5" y="94.7" transform="rotate(-90 171.5 94.7)">15</text>
<text x="307.6" y="90.6">12</text>
<text x="314" y="91.4">2K</text>
<text x="324.7" y="91.4">~2Q</text>
<text x="332.5" y="90.6">7</text>
<text x="9.7" y="101.9">D</text>
<text x="38.2" y="97" transform="rotate(-90 38.2 97)">14</text>
<text x="40.6" y="97" transform="rotate(-90 40.6 97)">13</text>
<text x="42.9" y="97" transform="rotate(-90 42.9 97)">12</text>
<text x="45.3" y="97" transform="rotate(-90 45.3 97)">11</text>
<text x="50.1" y="97" transform="rotate(-90 50.1 97)">15</text>
<text x="127.8" y="96.3">~1CLR</text>
<text x="132" y="101.1">15</text>
<text x="160.5" y="101" transform="rotate(-90 160.5 101)">QA</text>
<text x="162.9" y="101" transform="rotate(-90 162.9 101)">QB</text>
<text x="165.3" y="101" transform="rotate(-90 165.3 101)">QC</text>
<text x="167.6" y="101" transform="rotate(-90 167.6 101)">QD</text>
<text x="318.2" y="96.3">~2CLR</text>
<text x="322.5" y="101.1">14</text>
<text x="350.1" y="101.8" transform="rotate(-90 350.1 101.8)">14</text>
<text x="352.5" y="101.8" transform="rotate(-90 352.5 101.8)">13</text>
<text x="354.8" y="101.8" transform="rotate(-90 354.8 101.8)">12</text>
<text x="357.3" y="101.8" transform="rotate(-90 357.3 101.8)">11</text>
<text x="362" y="101.8" transform="rotate(-90 362 101.8)">15</text>
<text x="398.4" y="101.9">D</text>
<text x="39.1" y="103.4" transform="rotate(-90 39.1 103.4)">QA</text>
<text x="41.4" y="103.4" transform="rotate(-90 41.4 103.4)">QB</text>
<text x="43.8" y="103.4" transform="rotate(-90 43.8 103.4)">QC</text>
<text x="46.2" y="103.4" transform="rotate(-90 46.2 103.4)">QD</text>
<text x="51" y="104.9" transform="rotate(-90 51 104.9)">RCO</text>
<text x="172.4" y="102.5" transform="rotate(-90 172.4 102.5)">RCO</text>
<text x="128.5" y="112.8">~2PR</text>
<text x="132" y="108">10</text>
<text x="160.5" y="113.2" transform="rotate(-90 160.5 113.2)">A</text>
<text x="162.9" y="113.2" transform="rotate(-90 162.9 113.2)">B</text>
<text x="165.3" y="113.2" transform="rotate(-90 165.3 113.2)">C</text>
<text x="167.6" y="113.2" transform="rotate(-90 167.6 113.2)">D</text>
<text x="172.4" y="113.2" transform="rotate(-90 172.4 113.2)">ENP</text>
<text x="174.8" y="113.2" transform="rotate(-90 174.8 113.2)">ENT</text>
<text x="179.5" y="113.2" transform="rotate(-90 179.5 113.2)">~LOAD</text>
<text x="181.9" y="113.2" transform="rotate(-90 181.9 113.2)">~CLR</text>
<text x="186.7" y="112.4" transform="rotate(-90 186.7 112.4)">CLK</text>
<text x="351" y="108.2" transform="rotate(-90 351 108.2)">QA</text>
<text x="353.4" y="108.2" transform="rotate(-90 353.4 108.2)">QB</text>
<text x="355.7" y="108.2" transform="rotate(-90 355.7 108.2)">QC</text>
<text x="358.1" y="108.2" transform="rotate(-90 358.1 108.2)">QD</text>
<text x="362.9" y="109.6" transform="rotate(-90 362.9 109.6)">RCO</text>
<text x="39.1" y="115.6" transform="rotate(-90 39.1 115.6)">A</text>
<text x="41.4" y="115.6" transform="rotate(-90 41.4 115.6)">B</text>
<text x="43.8" y="115.6" transform="rotate(-90 43.8 115.6)">C</text>
<text x="46.2" y="115.6" transform="rotate(-90 46.2 115.6)">D</text>
<text x="51" y="115.6" transform="rotate(-90 51 115.6)">ENP</text>
<text x="53.3" y="115.6" transform="rotate(-90 53.3 115.6)">ENT</text>
<text x="58.1" y="115.6" transform="rotate(-90 58.1 115.6)">~LOAD</text>
<text x="60.5" y="115.6" transform="rotate(-90 60.5 115.6)">~CLR</text>
<text x="65.2" y="114.8" transform="rotate(-90 65.2 114.8)">CLK</text>
<text x="117.1" y="116.8">11</text>
<text x="123.5" y="117.6">2J</text>
<text x="135.6" y="117.6">2Q</text>
<text x="142" y="116.8">9</text>
<text x="159.6" y="119.5" transform="rotate(-90 159.6 119.5)">3</text>
<text x="162" y="119.5" transform="rotate(-90 162 119.5)">4</text>
<text x="164.4" y="119.5" transform="rotate(-90 164.4 119.5)">5</text>
<text x="166.8" y="119.5" transform="rotate(-90 166.8 119.5)">6</text>
<text x="171.5" y="119.5" transform="rotate(-90 171.5 119.5)">7</text>
<text x="173.9" y="119.5" transform="rotate(-90 173.9 119.5)">10</text>
<text x="178.6" y="119.5" transform="rotate(-90 178.6 119.5)">9</text>
<text x="181" y="119.5" transform="rotate(-90 181 119.5)">1</text>
<text x="185.8" y="119.5" transform="rotate(-90 185.8 119.5)">2</text>
<text x="377.2" y="119.5" transform="rotate(-90 377.2 119.5)">CLK</text>
<text x="38.2" y="121.9" transform="rotate(-90 38.2 121.9)">3</text>
<text x="40.6" y="121.9" transform="rotate(-90 40.6 121.9)">4</text>
<text x="42.9" y="121.9" transform="rotate(-90 42.9 121.9)">5</text>
<text x="45.3" y="121.9" transform="rotate(-90 45.3 121.9)">6</text>
<text x="50.1" y="121.9" transform="rotate(-90 50.1 121.9)">7</text>
<text x="52.5" y="121.9" transform="rotate(-90 52.5 121.9)">10</text>
<text x="57.2" y="121.9" transform="rotate(-90 57.2 121.9)">9</text>
<text x="59.6" y="121.9" transform="rotate(-90 59.6 121.9)">1</text>
<text x="64.3" y="121.9" transform="rotate(-90 64.3 121.9)">2</text>
<text x="117.1" y="121.5">13</text>
<text x="124.3" y="122.4">2CLK</text>
<text x="351" y="120.3" transform="rotate(-90 351 120.3)">A</text>
<text x="353.4" y="120.3" transform="rotate(-90 353.4 120.3)">B</text>
<text x="355.7" y="120.3" transform="rotate(-90 355.7 120.3)">C</text>
<text x="358.1" y="120.3" transform="rotate(-90 358.1 120.3)">D</text>
<text x="362.9" y="120.3" transform="rotate(-90 362.9 120.3)">ENP</text>
<text x="365.3" y="120.3" transform="rotate(-90 365.3 120.3)">ENT</text>
<text x="370" y="120.3" transform="rotate(-90 370 120.3)">~LOAD</text>
<text x="372.4" y="120.3" transform="rotate(-90 372.4 120.3)">~CLR</text>
<text x="9.7" y="127.3">E</text>
<text x="117.1" y="126.3">12</text>
<text x="123.5" y="127.2">2K</text>
<text x="127.8" y="132">~2CLR</text>
<text x="134.2" y="127.2">~2Q</text>
<text x="142" y="126.3">7</text>
<text x="350.1" y="126.7" transform="rotate(-90 350.1 126.7)">3</text>
<text x="352.5" y="126.7" transform="rotate(-90 352.5 126.7)">4</text>
<text x="354.8" y="126.7" transform="rotate(-90 354.8 126.7)">5</text>
<text x="357.3" y="126.7" transform="rotate(-90 357.3 126.7)">6</text>
<text x="362" y="126.7" transform="rotate(-90 362 126.7)">7</text>
<text x="364.4" y="126.7" transform="rotate(-90 364.4 126.7)">10</text>
<text x="369.2" y="126.7" transform="rotate(-90 369.2 126.7)">9</text>
<text x="371.5" y="126.7" transform="rotate(-90 371.5 126.7)">1</text>
<text x="376.3" y="126.7" transform="rotate(-90 376.3 126.7)">2</text>
<text x="398.4" y="127.3">E</text>
<text x="132" y="136.9">14</text>
<text x="9.7" y="152.7">F</text>
<text x="221.9" y="150.1">6</text>
<text x="221.9" y="152.5">5</text>
<text x="221.9" y="154.9">4</text>
<text x="228.3" y="151">1C0</text>
<text x="228.3" y="153.3">1C1</text>
<text x="228.3" y="155.7">1C2</text>
<text x="240.4" y="151">1Y</text>
<text x="246.8" y="150.1">7</text>
<text x="398.4" y="152.7">F</text>
<text x="221.9" y="157.2">3</text>
<text x="228.3" y="158.1">1C3</text>
<text x="221.9" y="162">10</text>
<text x="221.9" y="164.4">11</text>
<text x="221.9" y="166.8">12</text>
<text x="228.3" y="162.9">2C0</text>
<text x="228.3" y="165.3">2C1</text>
<text x="228.3" y="167.6">2C2</text>
<text x="240.4" y="162.9">2Y</text>
<text x="246.8" y="162">9</text>
<text x="132" y="169.9">4</text>
<text x="221.9" y="169.1">13</text>
<text x="221.9" y="173.9">14</text>
<text x="228.3" y="170">2C3</text>
<text x="9.7" y="178">G</text>
<text x="55.4" y="179.5">VCC</text>
<text x="117.1" y="178.6">3</text>
<text x="123.5" y="179.5">1J</text>
<text x="128.5" y="174.7">~1PR</text>
<text x="135.6" y="179.5">1Q</text>
<text x="142" y="178.6">5</text>
<text x="221.9" y="176.3">2</text>
<text x="228.3" y="174.8">A</text>
<text x="228.3" y="177.2">B</text>
<text x="398.4" y="178">G</text>
<text x="49.7" y="184.3">RST</text>
<text x="60.4" y="184.3">OUT</text>
<text x="117.1" y="183.4">1</text>
<text x="124.3" y="184.3">1CLK</text>
<text x="221.9" y="181">1</text>
<text x="221.9" y="183.4">15</text>
<text x="228.3" y="181.9">~1G</text>
<text x="228.3" y="184.3">~2G</text>
<text x="49.7" y="189.1">DIS</text>
<text x="117.1" y="188.2">2</text>
<text x="123.5" y="189.1">1K</text>
<text x="134.2" y="189.1">~1Q</text>
<text x="142" y="188.2">6</text>
<text x="49.7" y="193.8">THR</text>
<text x="127.8" y="193.9">~1CLR</text>
<text x="9.7" y="203.4">H</text>
<text x="49.7" y="203.4">CON</text>
<text x="49.7" y="198.6">TRI</text>
<text x="132" y="198.8">15</text>
<text x="398.4" y="203.4">H</text>
<text x="55.4" y="208.2">GND</text>
<text x="100.1" y="213.7" transform="rotate(-90 100.1 213.7)">14</text>
<text x="102.4" y="213.7" transform="rotate(-90 102.4 213.7)">13</text>
<text x="104.9" y="213.7" transform="rotate(-90 104.9 213.7)">12</text>
<text x="107.2" y="213.7" transform="rotate(-90 107.2 213.7)">11</text>
<text x="112" y="213.7" transform="rotate(-90 112 213.7)">15</text>
<text x="101" y="220.1" transform="rotate(-90 101 220.1)">QA</text>
<text x="103.3" y="220.1" transform="rotate(-90 103.3 220.1)">QB</text>
<text x="105.7" y="220.1" transform="rotate(-90 105.7 220.1)">QC</text>
<text x="108.1" y="220.1" transform="rotate(-90 108.1 220.1)">QD</text>
<text x="112.9" y="221.6" transform="rotate(-90 112.9 221.6)">RCO</text>
<text x="9.7" y="228.8">I</text>
<text x="101" y="232.2" transform="rotate(-90 101 232.2)">A</text>
<text x="103.3" y="232.2" transform="rotate(-90 103.3 232.2)">B</text>
<text x="105.7" y="232.2" transform="rotate(-90 105.7 232.2)">C</text>
<text x="108.1" y="232.2" transform="rotate(-90 108.1 232.2)">D</text>
<text x="112.9" y="232.2" transform="rotate(-90 112.9 232.2)">ENP</text>
<text x="115.2" y="232.2" transform="rotate(-90 115.2 232.2)">ENT</text>
<text x="120" y="232.2" transform="rotate(-90 120 232.2)">~LOAD</text>
<text x="122.4" y="232.2" transform="rotate(-90 122.4 232.2)">~CLR</text>
<text x="127.2" y="231.4" transform="rotate(-90 127.2 231.4)">CLK</text>
<text x="398.4" y="228.8">I</text>
<text x="100.1" y="238.6" transform="rotate(-90 100.1 238.6)">3</text>
<text x="102.4" y="238.6" transform="rotate(-90 102.4 238.6)">4</text>
<text x="104.9" y="238.6" transform="rotate(-90 104.9 238.6)">5</text>
<text x="107.2" y="238.6" transform="rotate(-90 107.2 238.6)">6</text>
<text x="112" y="238.6" transform="rotate(-90 112 238.6)">7</text>
<text x="114.4" y="238.6" transform="rotate(-90 114.4 238.6)">10</text>
<text x="119.1" y="238.6" transform="rotate(-90 119.1 238.6)">9</text>
<text x="121.5" y="238.6" transform="rotate(-90 121.5 238.6)">1</text>
<text x="126.3" y="238.6" transform="rotate(-90 126.3 238.6)">2</text>
<text x="24.6" y="246.8">0</text>
<text x="50" y="246.8">1</text>
<text x="75.4" y="246.8">2</text>
<text x="100.8" y="246.8">3</text>
<text x="126.2" y="246.8">4</text>
<text x="151.6" y="246.8">5</text>
<text x="177" y="246.8">6</text>
<text x="202.4" y="246.8">7</text>
<text x="227.8" y="246.8">8</text>
<text x="253.2" y="246.8">9</text>
<text x="278" y="246.8">10</text>
<text x="303.4" y="246.8">11</text>
<text x="328.8" y="246.8">12</text>
<text x="354.2" y="246.8">13</text>
<text x="379.6" y="246.8">14</text>
</g>
<g font-size="1.9" fill="#fff">
<text x="158.7" y="23.9">CA</text>
<text x="37.3" y="26.2">CA</text>
<text x="349.1" y="26.2">CA</text>
<text x="159.2" y="41.9">A B</text>
<text x="164.2" y="41.9">C D E F G</text>
<text x="37.8" y="44.2">A B C D E F G</text>
<text x="349.7" y="44.2">A B C D E F G</text>
</g>
</svg>
